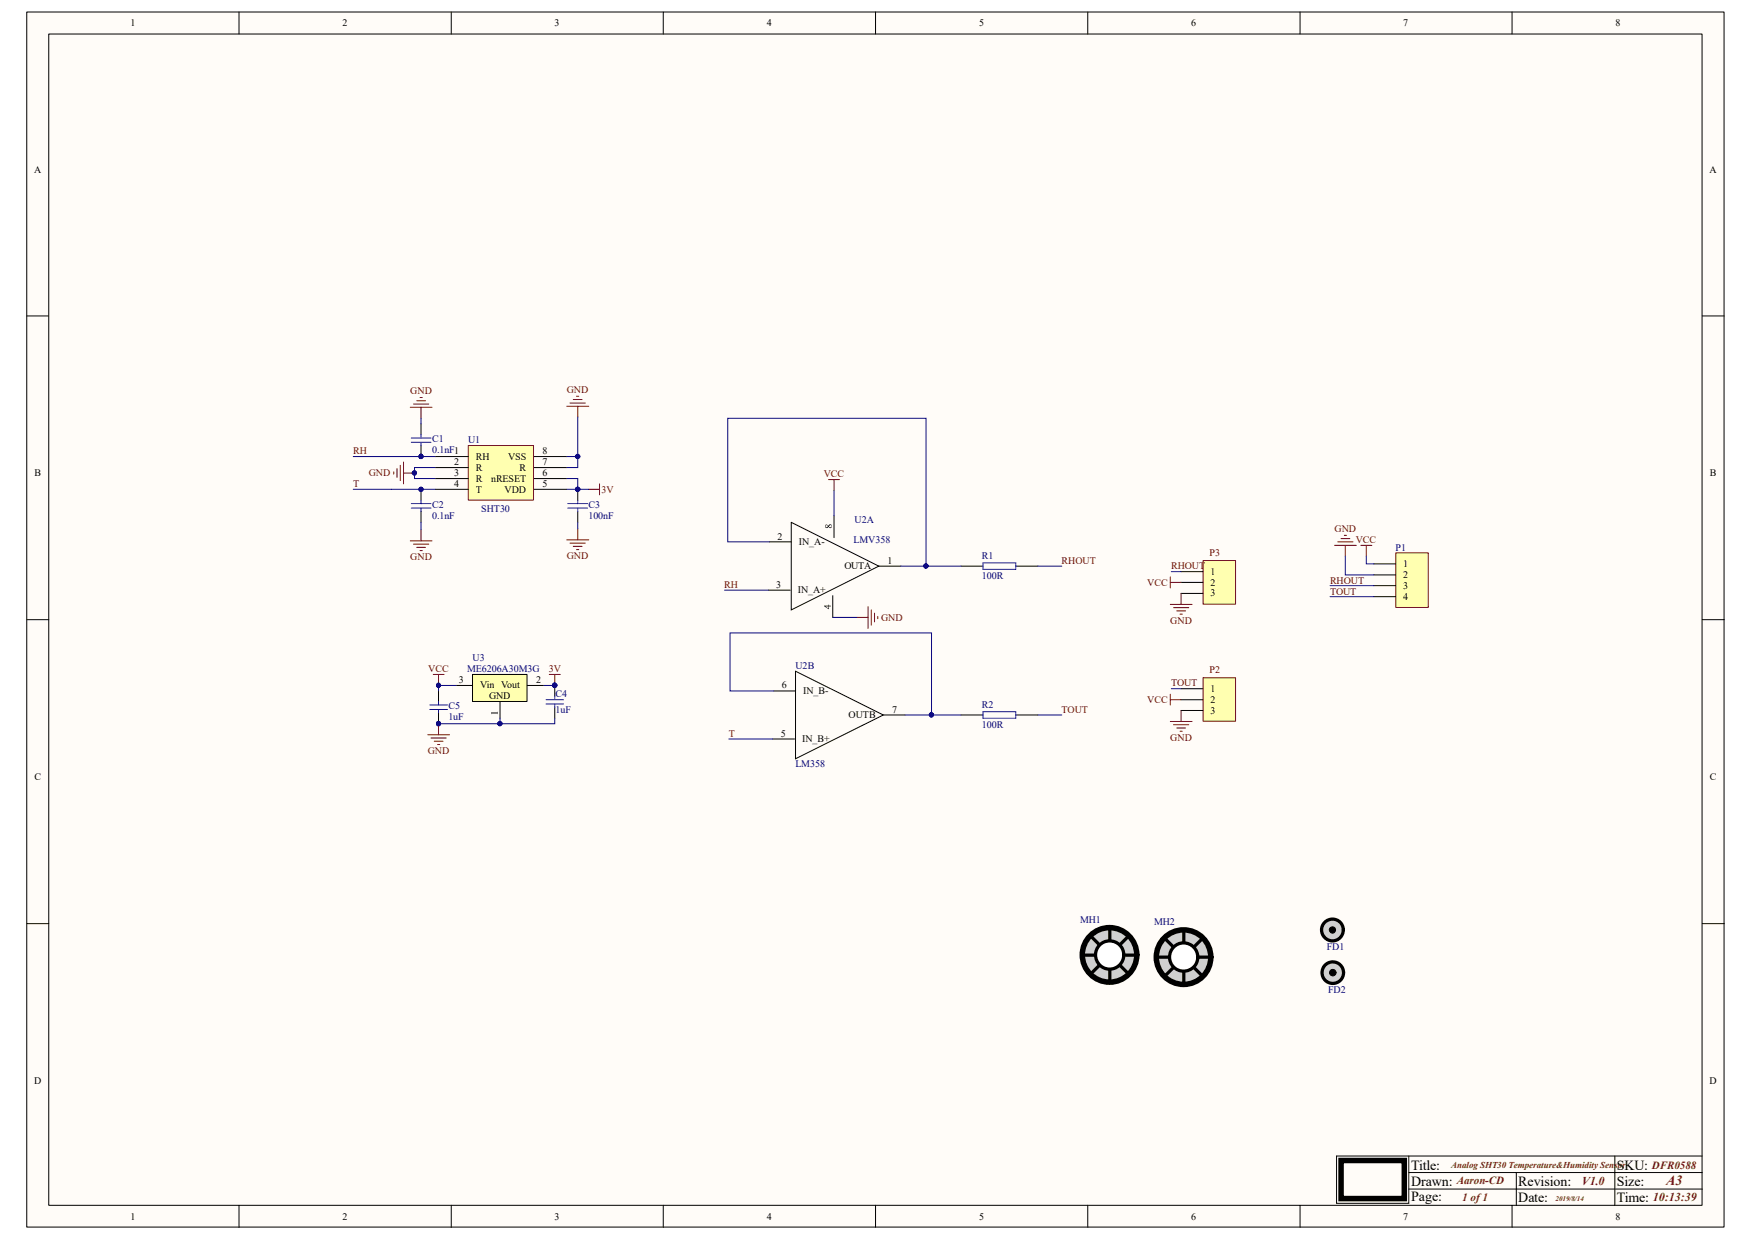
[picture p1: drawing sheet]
<svg xmlns="http://www.w3.org/2000/svg" width="297mm" height="210mm" viewBox="0 0 297 210" stroke-linecap="round" stroke-linejoin="round" font-family="sans-serif">
<path d="M4.5 2h287.4v205.6h-287.4z" fill="#fffcf8"/>
<path d="M4.5 2h287.4v205.6h-287.4z" fill="none" stroke="#000" stroke-width=".17"/>
<path d="M8.3 5.8h279.9v198.2h-279.9z" fill="#fffcf8"/>
<g fill="none" stroke="#000" stroke-width=".17">
<path d="M8.3 5.8h279.9v198.2h-279.9zM40.5 2v3.8M76.4 2v3.8M112.3 2v3.8M148.3 2v3.8M184.2 2v3.8M220.1 2v3.8M256 2v3.8M4.5 53.5h3.8M288.2 53.5h3.8M71.3 71.7v1.9M71.3 75.4v1.9"/>
<path d="M4.5 104.9h3.8M288.2 104.9h3.8M4.5 156.3h3.8M288.2 156.3h3.8M238.5 195.6v8h-12.2v-8h61.9M238.5 198.4h49.7M256.8 198.4v5.6M273.4 195.6v8.4M40.5 204v3.7M76.4 204v3.7M112.3 204v3.7M148.3 204v3.7"/>
<path d="M184.2 204v3.7M220.1 204v3.7M238.5 201.2h49.7M256 204v3.7"/>
</g>
<path d="M227.1 196.4h10.7v6.4h-10.7z" fill="none" stroke="#000" stroke-width=".93"/>
<path d="M69.5 68.9h3.7M70 68.4h2.6M70.6 67.8h1.5M71.1 67.3h.4M71.3 68.9v1.9M96 68.7h3.7M96.5 68.2h2.6M97.1 67.6h1.5M97.6 67.1h.4M97.8 68.7v1.9" fill="none" stroke="#800000" stroke-width=".17"/>
<path d="M69.6 74.1h3.4M69.6 74.8h3.4M71.3 73.6v.5M71.3 74.8v.6" fill="none" stroke="#00f" stroke-width=".17"/>
<circle cx="71.3" cy="77.2" r=".35" fill="#000080"/>
<circle cx="71.3" cy="77.2" r=".35" fill="none" stroke="#000080" stroke-width=".17"/>
<circle cx="71.3" cy="77.2" r=".35" fill="#000080"/>
<circle cx="71.3" cy="77.2" r=".35" fill="none" stroke="#000080" stroke-width=".17"/>
<path d="M66.7 79.8v.4M67.2 79.3v1.5M67.8 78.7v2.6M68.3 78.2v3.7M68.3 80.1h1.9" fill="none" stroke="#800000" stroke-width=".17"/>
<circle cx="70.2" cy="80" r=".36" fill="#000080"/>
<circle cx="70.2" cy="80" r=".36" fill="none" stroke="#000080" stroke-width=".17"/>
<path d="M99.7 82.8h1.8M101.5 81.9v1.8" fill="none" stroke="#800000" stroke-width=".17"/>
<path d="M71.3 82.8v1.9" fill="none" stroke="#000" stroke-width=".17"/>
<circle cx="71.3" cy="82.8" r=".34" fill="#000080"/>
<circle cx="71.3" cy="82.8" r=".34" fill="none" stroke="#000080" stroke-width=".17"/>
<path d="M69.6 85.2h3.4M69.6 86h3.4M71.3 84.7v.5M71.3 86v.5" fill="none" stroke="#00f" stroke-width=".17"/>
<path d="M71.3 86.5v1.9" fill="none" stroke="#000" stroke-width=".17"/>
<circle cx="71.3" cy="82.8" r=".34" fill="#000080"/>
<circle cx="71.3" cy="82.8" r=".34" fill="none" stroke="#000080" stroke-width=".17"/>
<path d="M79.3 75.4h11v9.2h-11z" fill="#ffffb0"/>
<path d="M79.3 75.4h11v9.2h-11z" fill="none" stroke="#800000" stroke-width=".17"/>
<path d="M73.7 77.3h5.6M73.7 79.1h5.6M90.4 77.3h5.6M90.4 79.1h5.6M73.7 81h5.6M73.7 82.8h5.6M90.4 81h5.6M90.4 82.8h5.6M97.8 82.8v1.9M97.8 86.5v1.9" fill="none" stroke="#000" stroke-width=".17"/>
<path d="M96.1 86h3.4M96.1 85.2h3.4M97.8 84.7v.5M97.8 86v.5" fill="none" stroke="#00f" stroke-width=".17"/>
<circle cx="97.8" cy="82.8" r=".35" fill="#000080"/>
<circle cx="97.8" cy="82.8" r=".35" fill="none" stroke="#000080" stroke-width=".17"/>
<circle cx="97.8" cy="82.8" r=".35" fill="#000080"/>
<circle cx="97.8" cy="82.8" r=".35" fill="none" stroke="#000080" stroke-width=".17"/>
<path d="M69.5 91.5h3.7M70 92.1h2.6M70.6 92.6h1.5M71.1 93.2h.4M71.3 89.7v1.8M96 91.4h3.7M96.5 91.9h2.6M97.1 92.5h1.5M97.6 93h.4M97.8 89.5v1.9" fill="none" stroke="#800000" stroke-width=".17"/>
<path d="M203.7 114.7h5.5v7.3h-5.5z" fill="#ffffb0"/>
<path d="M198.2 117.5v1.8M198.2 118.4h1.8M203.7 114.7h5.5v7.3h-5.5zM198.2 122.1h3.6M198.7 122.6h2.6M199.3 123.2h1.4M199.8 123.7h.4M200 120.2v1.9" fill="none" stroke="#800000" stroke-width=".17"/>
<path d="M200 116.5h3.7M200 118.4h3.7M200 120.2h3.7" fill="none" stroke="#000" stroke-width=".17"/>
<path d="M80 114.1h9.2v4.6h-9.2z" fill="#ffffb0"/>
<path d="M77.3 116h2.7M80 114.1h9.2v4.6h-9.2zM84.7 118.7v2.8M89.3 116h2.8" fill="none" stroke="#000" stroke-width=".17"/>
<path d="M83.1 120.6h1.1l.1-.2v.5l-.1-.2h-.9v.2z" fill="#000"/>
<path d="M73.4 114.1h1.8M74.3 114.1v1.9" fill="none" stroke="#800000" stroke-width=".17"/>
<circle cx="74.2" cy="116" r=".35" fill="#000080"/>
<circle cx="74.2" cy="116" r=".35" fill="none" stroke="#000080" stroke-width=".17"/>
<path d="M93 114.1h1.9M93.9 114.1v1.9" fill="none" stroke="#800000" stroke-width=".17"/>
<circle cx="93.9" cy="116" r=".36" fill="#000080"/>
<circle cx="93.9" cy="116" r=".36" fill="none" stroke="#000080" stroke-width=".17"/>
<path d="M93.9 116v1.8M93.9 119.7v1.8" fill="none" stroke="#000" stroke-width=".17"/>
<circle cx="93.9" cy="116" r=".36" fill="#000080"/>
<circle cx="93.9" cy="116" r=".36" fill="none" stroke="#000080" stroke-width=".17"/>
<path d="M92.5 118.4h2.9M92.5 119.1h2.9M93.9 117.8v.6M93.9 119.1v.6" fill="none" stroke="#00f" stroke-width=".17"/>
<circle cx="93.9" cy="116" r=".36" fill="#000080"/>
<circle cx="93.9" cy="116" r=".36" fill="none" stroke="#000080" stroke-width=".17"/>
<path d="M74.3 120.6v1.9" fill="none" stroke="#000" stroke-width=".17"/>
<circle cx="74.2" cy="122.4" r=".35" fill="#000080"/>
<circle cx="74.2" cy="122.4" r=".35" fill="none" stroke="#000080" stroke-width=".17"/>
<path d="M74.3 116.9v1.8" fill="none" stroke="#000" stroke-width=".17"/>
<path d="M72.8 119.3h3M74.3 118.7v.6M72.8 120.1h3M74.3 120.1v.5" fill="none" stroke="#00f" stroke-width=".17"/>
<circle cx="74.2" cy="122.4" r=".35" fill="#000080"/>
<circle cx="74.2" cy="122.4" r=".35" fill="none" stroke="#000080" stroke-width=".17"/>
<path d="M236.3 93.6h5.6v9.2h-5.6z" fill="#ffffb0"/>
<path d="M236.3 93.6h5.6v9.2h-5.6zM72.4 124.3h3.7M73 124.9h2.6M73.5 125.4h1.5M74.1 126h.4M74.3 122.5v1.8" fill="none" stroke="#800000" stroke-width=".17"/>
<path d="M232.6 95.4h3.7M232.6 97.3h3.7M232.6 99.1h3.7M232.6 101h3.7" fill="none" stroke="#000" stroke-width=".17"/>
<circle cx="74.2" cy="122.4" r=".35" fill="#000080"/>
<circle cx="74.2" cy="122.4" r=".35" fill="none" stroke="#000080" stroke-width=".17"/>
<path d="M226 92.3h3.7M226.5 91.7h2.6M227.1 91.1h1.5M227.6 90.6h.4M227.8 92.3v1.8M230.4 92.3h1.9M231.4 92.3v1.8" fill="none" stroke="#800000" stroke-width=".17"/>
<circle cx="225.6" cy="157.4" r="1.84" fill="#d0d0d0"/>
<circle cx="225.6" cy="157.4" r="1.84" fill="none" stroke="#000" stroke-width=".55"/>
<circle cx="225.6" cy="157.4" r=".53" fill="#000"/>
<circle cx="225.6" cy="157.4" r=".53" fill="none" stroke="#000" stroke-width=".17"/>
<circle cx="187.9" cy="161.6" r="4.6" fill="#d0d0d0"/>
<circle cx="187.9" cy="161.6" r="4.6" fill="none" stroke="#000" stroke-width=".93"/>
<path d="M184.7 158.5l6.4 6.3M187.9 157.2v8.9M191.1 158.5l-6.4 6.3M183.5 161.6h8.9" fill="none" stroke="#000" stroke-width=".55"/>
<circle cx="187.9" cy="161.6" r="2.4" fill="#fff"/>
<circle cx="187.9" cy="161.6" r="2.4" fill="none" stroke="#000" stroke-width=".55"/>
<circle cx="200.4" cy="162" r="4.6" fill="#d0d0d0"/>
<circle cx="200.4" cy="162" r="4.6" fill="none" stroke="#000" stroke-width=".93"/>
<path d="M197.3 158.8l6.3 6.3M200.4 157.5v8.9M203.6 158.8l-6.3 6.3M196 162h8.9" fill="none" stroke="#000" stroke-width=".55"/>
<circle cx="200.4" cy="162" r="2.39" fill="#fff"/>
<circle cx="200.4" cy="162" r="2.39" fill="none" stroke="#000" stroke-width=".55"/>
<circle cx="225.7" cy="164.6" r="1.82" fill="#d0d0d0"/>
<circle cx="225.7" cy="164.6" r="1.82" fill="none" stroke="#000" stroke-width=".55"/>
<g fill="#000">
<path d="M139.8 88.8h.2l.3 .2a.32 .32 0 0 1 .4-.3 .32 .32 0 0 1 .1 .5 .32 .32 0 0 1-.5 0 .31 .31 0 0 1-.5 .1 .31 .31 0 0 1 0-.5zM139.8 88.9a.2 .2 0 0 0 0 .2 .2 .2 0 0 0 .2 .1l.2-.2zM140.5 88.9l-.2 .2a.23 .23 0 0 0 .4 .1 .23 .23 0 0 0-.1-.3z"/>
<path d="M139.5 102.5h.8l.1-.2v.2h.3v.1h-.3l-.1 .5zM139.7 102.6l.6 .4v-.4z"/>
<circle cx="225.7" cy="164.6" r=".55"/>
</g>
<g fill="none" stroke="#000" stroke-width=".17">
<path d="M130.1 99.9h3.7M130.3 91.7h3.7M134 88.4l14.8 7.4-14.8 7.4zM141.2 87.2v3.8M148.8 95.8h3.7M162.7 95.8h3.8M172 95.8h3.7M131 116.9h3.7M134.7 113.6l14.9 7.4-14.9 7.4zM141 100.8v3.7M130.8 125.1h3.7M149.6 121h3.6"/>
<path d="M162.7 121h3.8M172 121h3.7"/>
<circle cx="225.7" cy="164.6" r=".55"/>
</g>
<path d="M166.5 95.2h5.5v1.2h-5.5zM166.5 120.4h5.5v1.1h-5.5z" fill="none" stroke="#00f" stroke-width=".17"/>
<path d="M140.3 81.2h1.9M141.2 81.2v1.8M145.1 104.5h1.9M147 102.7v3.6M147.5 103.2v2.6M148.1 103.8v1.4M148.6 104.3v.4" fill="none" stroke="#800000" stroke-width=".17"/>
<path d="M203.7 94.9h5.5v7.3h-5.5z" fill="#ffffb0"/>
<path d="M198.2 97.6v1.9M198.2 98.6h1.8M203.7 94.9h5.5v7.3h-5.5zM198.2 102.3h3.6M198.7 102.8h2.6M199.3 103.4h1.4M199.8 103.9h.4M200 100.4v1.9" fill="none" stroke="#800000" stroke-width=".17"/>
<path d="M200 96.7h3.7M200 98.6h3.7M200 100.4h3.7" fill="none" stroke="#000" stroke-width=".17"/>
<path d="M66.3 77.3h7.4M71.3 70.8v.9" fill="none" stroke="#000080" stroke-width=".17"/>
<circle cx="71.3" cy="77.2" r=".35" fill="#000080"/>
<g fill="none" stroke="#000080" stroke-width=".17">
<path d="M97.8 70.6v8.5h-1.8"/>
<circle cx="71.3" cy="77.2" r=".35"/>
</g>
<path d="M59.8 77.3h6.5" fill="none" stroke="#0c0087" stroke-width=".17"/>
<circle cx="97.8" cy="77.2" r=".36" fill="#000080"/>
<g fill="none" stroke="#000080" stroke-width=".17">
<path d="M96 77.3h1.8"/>
<circle cx="97.8" cy="77.2" r=".36"/>
</g>
<circle cx="97.8" cy="77.2" r=".36" fill="#000080"/>
<g fill="none" stroke="#000080" stroke-width=".17">
<path d="M73.7 79.1h-3.5v1.9h3.5"/>
<circle cx="97.8" cy="77.2" r=".36"/>
</g>
<circle cx="70.2" cy="80" r=".36" fill="#000080"/>
<g fill="none" stroke="#000080" stroke-width=".17">
<path d="M96 81h1.8v1.8h1.9"/>
<circle cx="70.2" cy="80" r=".36"/>
</g>
<circle cx="97.8" cy="82.8" r=".35" fill="#000080"/>
<g fill="none" stroke="#000080" stroke-width=".17">
<path d="M66.3 82.8h7.4"/>
<circle cx="97.8" cy="82.8" r=".35"/>
</g>
<path d="M59.8 82.8h6.5" fill="none" stroke="#0c0087" stroke-width=".17"/>
<circle cx="71.3" cy="82.8" r=".34" fill="#000080"/>
<g fill="none" stroke="#000080" stroke-width=".17">
<path d="M96 82.8h1.8"/>
<circle cx="71.3" cy="82.8" r=".34"/>
</g>
<circle cx="97.8" cy="82.8" r=".35" fill="#000080"/>
<g fill="none" stroke="#000080" stroke-width=".17">
<path d="M71.3 88.4v1.3M97.8 88.4v1.1M92.1 116h1.8"/>
<circle cx="97.8" cy="82.8" r=".35"/>
</g>
<circle cx="93.9" cy="116" r=".36" fill="#000080"/>
<g fill="none" stroke="#000080" stroke-width=".17">
<path d="M77.3 116h-3v.9"/>
<circle cx="93.9" cy="116" r=".36"/>
</g>
<circle cx="74.2" cy="116" r=".35" fill="#000080"/>
<g fill="none" stroke="#000080" stroke-width=".17">
<path d="M84.7 121.5v1h-10.4"/>
<circle cx="74.2" cy="116" r=".35"/>
</g>
<circle cx="74.2" cy="122.4" r=".35" fill="#000080"/>
<circle cx="74.2" cy="122.4" r=".35" fill="none" stroke="#000080" stroke-width=".17"/>
<circle cx="84.6" cy="122.4" r=".36" fill="#000080"/>
<g fill="none" stroke="#000080" stroke-width=".17">
<path d="M93.9 121.5v1h-9.2"/>
<circle cx="84.6" cy="122.4" r=".36"/>
</g>
<circle cx="84.6" cy="122.4" r=".36" fill="#000080"/>
<circle cx="84.6" cy="122.4" r=".36" fill="none" stroke="#000080" stroke-width=".17"/>
<path d="M225.2 99.1h7.4M227.8 94.1v3.2h4.8M231.4 94.1v1.3h1.2M225.2 101h7.4" fill="none" stroke="#0c0087" stroke-width=".17"/>
<path d="M130.3 91.7h-7.1v-20.9h33.6v25h-4.3" fill="none" stroke="#11037f" stroke-width=".17"/>
<circle cx="156.8" cy="95.8" r=".36" fill="#000080"/>
<circle cx="156.8" cy="95.8" r=".36" fill="none" stroke="#000080" stroke-width=".17"/>
<path d="M131 116.9h-7.4v-9.8h34.1v13.9h-4.5" fill="none" stroke="#11037f" stroke-width=".17"/>
<circle cx="157.7" cy="121" r=".36" fill="#000080"/>
<g fill="none" stroke="#000080" stroke-width=".17">
<path d="M122.7 99.9h7.4M123.4 125.1h7.4"/>
<circle cx="157.7" cy="121" r=".36"/>
</g>
<path d="M156.8 95.8h5.9" fill="none" stroke="#11037f" stroke-width=".17"/>
<circle cx="156.8" cy="95.8" r=".36" fill="#000080"/>
<circle cx="156.8" cy="95.8" r=".36" fill="none" stroke="#000080" stroke-width=".17"/>
<path d="M157.7 121h5" fill="none" stroke="#11037f" stroke-width=".17"/>
<circle cx="157.7" cy="121" r=".36" fill="#000080"/>
<circle cx="157.7" cy="121" r=".36" fill="none" stroke="#000080" stroke-width=".17"/>
<path d="M141.2 83v4.2M175.7 95.8h4.1M198.3 96.7h1.7M141 104.5h4.1M198.3 116.5h1.7M175.7 121h4.1" fill="none" stroke="#11037f" stroke-width=".17"/>
<g font-size="2.4">
<text x="238.9" y="197.9">Title:</text>
<text x="273.8" y="197.9">SKU:</text>
<text x="238.9" y="200.7">Drawn:</text>
<text x="238.9" y="203.3">Page:</text>
<text x="257.1" y="203.5">Date:</text>
<text x="257.1" y="200.7">Revision:</text>
<text x="273.8" y="200.7">Size:</text>
<text x="273.8" y="203.5">Time:</text>
</g>
<text font-size="2.4" fill="#630" x="282.1" y="200.4">A3</text>
<g font-size="2" fill="#630">
<text x="267.8" y="200.5">V1.0</text>
<text x="279.9" y="203.2">10:13:39</text>
</g>
<g font-size="1.9" fill="#630">
<text x="279.7" y="197.8">DFR0588</text>
<text x="246.7" y="200.4">Aaron-CD</text>
<text x="247.6" y="203.2">1 of 1</text>
</g>
<g font-size="1.7">
<text x="22.1" y="4.4">1</text>
<text x="58" y="4.4">2</text>
<text x="93.9" y="4.4">3</text>
<text x="129.8" y="4.4">4</text>
<text x="165.8" y="4.4">5</text>
<text x="201.7" y="4.4">6</text>
<text x="237.6" y="4.4">7</text>
<text x="273.6" y="4.4">8</text>
<text x="5.8" y="29.3">A</text>
<text x="289.5" y="29.3">A</text>
<text x="80.6" y="77.8">RH</text>
<text x="86" y="77.8">VSS</text>
<text x="91.9" y="76.9">8</text>
<text x="5.8" y="80.6">B</text>
<text x="76.9" y="78.7">2</text>
<text x="76.9" y="80.6">3</text>
<text x="76.9" y="82.4">4</text>
<text x="80.6" y="79.6">R</text>
<text x="80.6" y="81.5">R</text>
<text x="80.6" y="83.4">T</text>
<text x="83.1" y="81.5">nRESET</text>
<text x="85.4" y="83.4">VDD</text>
<text x="88" y="79.6">R</text>
<text x="91.9" y="82.4">5</text>
<text x="91.9" y="80.6">6</text>
<text x="91.9" y="78.7">7</text>
<text x="289.5" y="80.6">B</text>
<text x="131.7" y="91.4">2</text>
<text x="135.3" y="92.3">IN_A-</text>
<text x="150.3" y="95.4">1</text>
<text x="237.6" y="96">1</text>
<text x="131.4" y="99.5">3</text>
<text x="135.1" y="100.4">IN_A+</text>
<text x="143" y="96.3">OUTA</text>
<text x="205" y="97.2">1</text>
<text x="205" y="99.1">2</text>
<text x="205" y="100.9">3</text>
<text x="237.6" y="97.8">2</text>
<text x="237.6" y="99.7">3</text>
<text x="237.6" y="101.5">4</text>
<text x="77.7" y="115.6">3</text>
<text x="81.3" y="116.5">Vin Vout</text>
<text x="82.8" y="118.4">GND</text>
<text x="90.8" y="115.6">2</text>
<text x="132.4" y="116.5">6</text>
<text x="136" y="117.4">IN_B-</text>
<text x="205" y="117.1">1</text>
<text x="205" y="118.9">2</text>
<text x="132.2" y="124.7">5</text>
<text x="135.8" y="125.6">IN_B+</text>
<text x="143.7" y="121.5">OUTB</text>
<text x="151" y="120.6">7</text>
<text x="205" y="120.8">3</text>
<text x="5.8" y="132">C</text>
<text x="289.5" y="132">C</text>
<text x="5.8" y="183.5">D</text>
<text x="289.5" y="183.5">D</text>
<text x="22.1" y="206.4">1</text>
<text x="58" y="206.4">2</text>
<text x="93.9" y="206.4">3</text>
<text x="129.8" y="206.4">4</text>
<text x="165.8" y="206.4">5</text>
<text x="201.7" y="206.4">6</text>
<text x="237.6" y="206.4">7</text>
<text x="273.6" y="206.4">8</text>
</g>
<g font-size="1.7" fill="#800000">
<text x="69.5" y="66.7">GND</text>
<text x="96" y="66.5">GND</text>
<text x="59.8" y="76.9">RH</text>
<text x="59.8" y="82.4">T</text>
<text x="62.4" y="80.6">GND</text>
<text x="101.9" y="83.4">3V</text>
<text x="139.5" y="80.8">VCC</text>
<text x="69.5" y="94.8">GND</text>
<text x="96" y="94.7">GND</text>
<text x="179.7" y="95.4">RHOUT</text>
<text x="204.8" y="94.1">P3</text>
<text x="226" y="90">GND</text>
<text x="229.6" y="91.9">VCC</text>
<text x="122.6" y="99.5">RH</text>
<text x="194.3" y="99.1">VCC</text>
<text x="198.3" y="96.3">RHOUT</text>
<text x="225.2" y="98.8">RHOUT</text>
<text x="225.2" y="100.6">TOUT</text>
<text x="149.2" y="105">GND</text>
<text x="198.2" y="105.6">GND</text>
<text x="72.5" y="113.7">VCC</text>
<text x="92.9" y="113.7">3V</text>
<text x="204.8" y="114">P2</text>
<text x="194.3" y="118.9">VCC</text>
<text x="198.3" y="116.1">TOUT</text>
<text x="123.4" y="124.7">T</text>
<text x="179.7" y="120.6">TOUT</text>
<text x="198.2" y="125.4">GND</text>
<text x="72.4" y="127.6">GND</text>
</g>
<g font-size="1.7" fill="#000080">
<text x="73.2" y="76.7">0.1nF1</text>
<text x="73.2" y="74.8">C1</text>
<text x="79.2" y="75">U1</text>
<text x="73.2" y="87.8">0.1nF</text>
<text x="73.2" y="86">C2</text>
<text x="81.5" y="86.7">SHT30</text>
<text x="99.7" y="87.8">100nF</text>
<text x="99.7" y="86">C3</text>
<text x="144.7" y="88.5">U2A</text>
<text x="144.5" y="91.9">LMV358</text>
<text x="166.2" y="94.7">R1</text>
<text x="236.3" y="93.2">P1</text>
<text x="166.2" y="98">100R</text>
<text x="79.1" y="113.7">ME6206A30M3G</text>
<text x="80" y="111.9">U3</text>
<text x="134.7" y="113.2">U2B</text>
<text x="94.1" y="118">C4</text>
<text x="166.2" y="119.8">R2</text>
<text x="75.9" y="121.9">1uF</text>
<text x="75.9" y="120.1">C5</text>
<text x="94.1" y="120.6">1uF</text>
<text x="166.2" y="123.2">100R</text>
<text x="134.7" y="129.8">LM358</text>
<text x="182.9" y="156.3">MH1</text>
<text x="195.4" y="156.6">MH2</text>
<text x="224.7" y="160.8">FD1</text>
<text x="224.9" y="168">FD2</text>
</g>
<text font-size="1.5" fill="#630" x="245.7" y="197.7">Analog SHT30 Temperature&amp;Humidity Sensor</text>
<text font-size="1.2" fill="#630" x="263.4" y="203.2">2019/8/14</text>
</svg>
